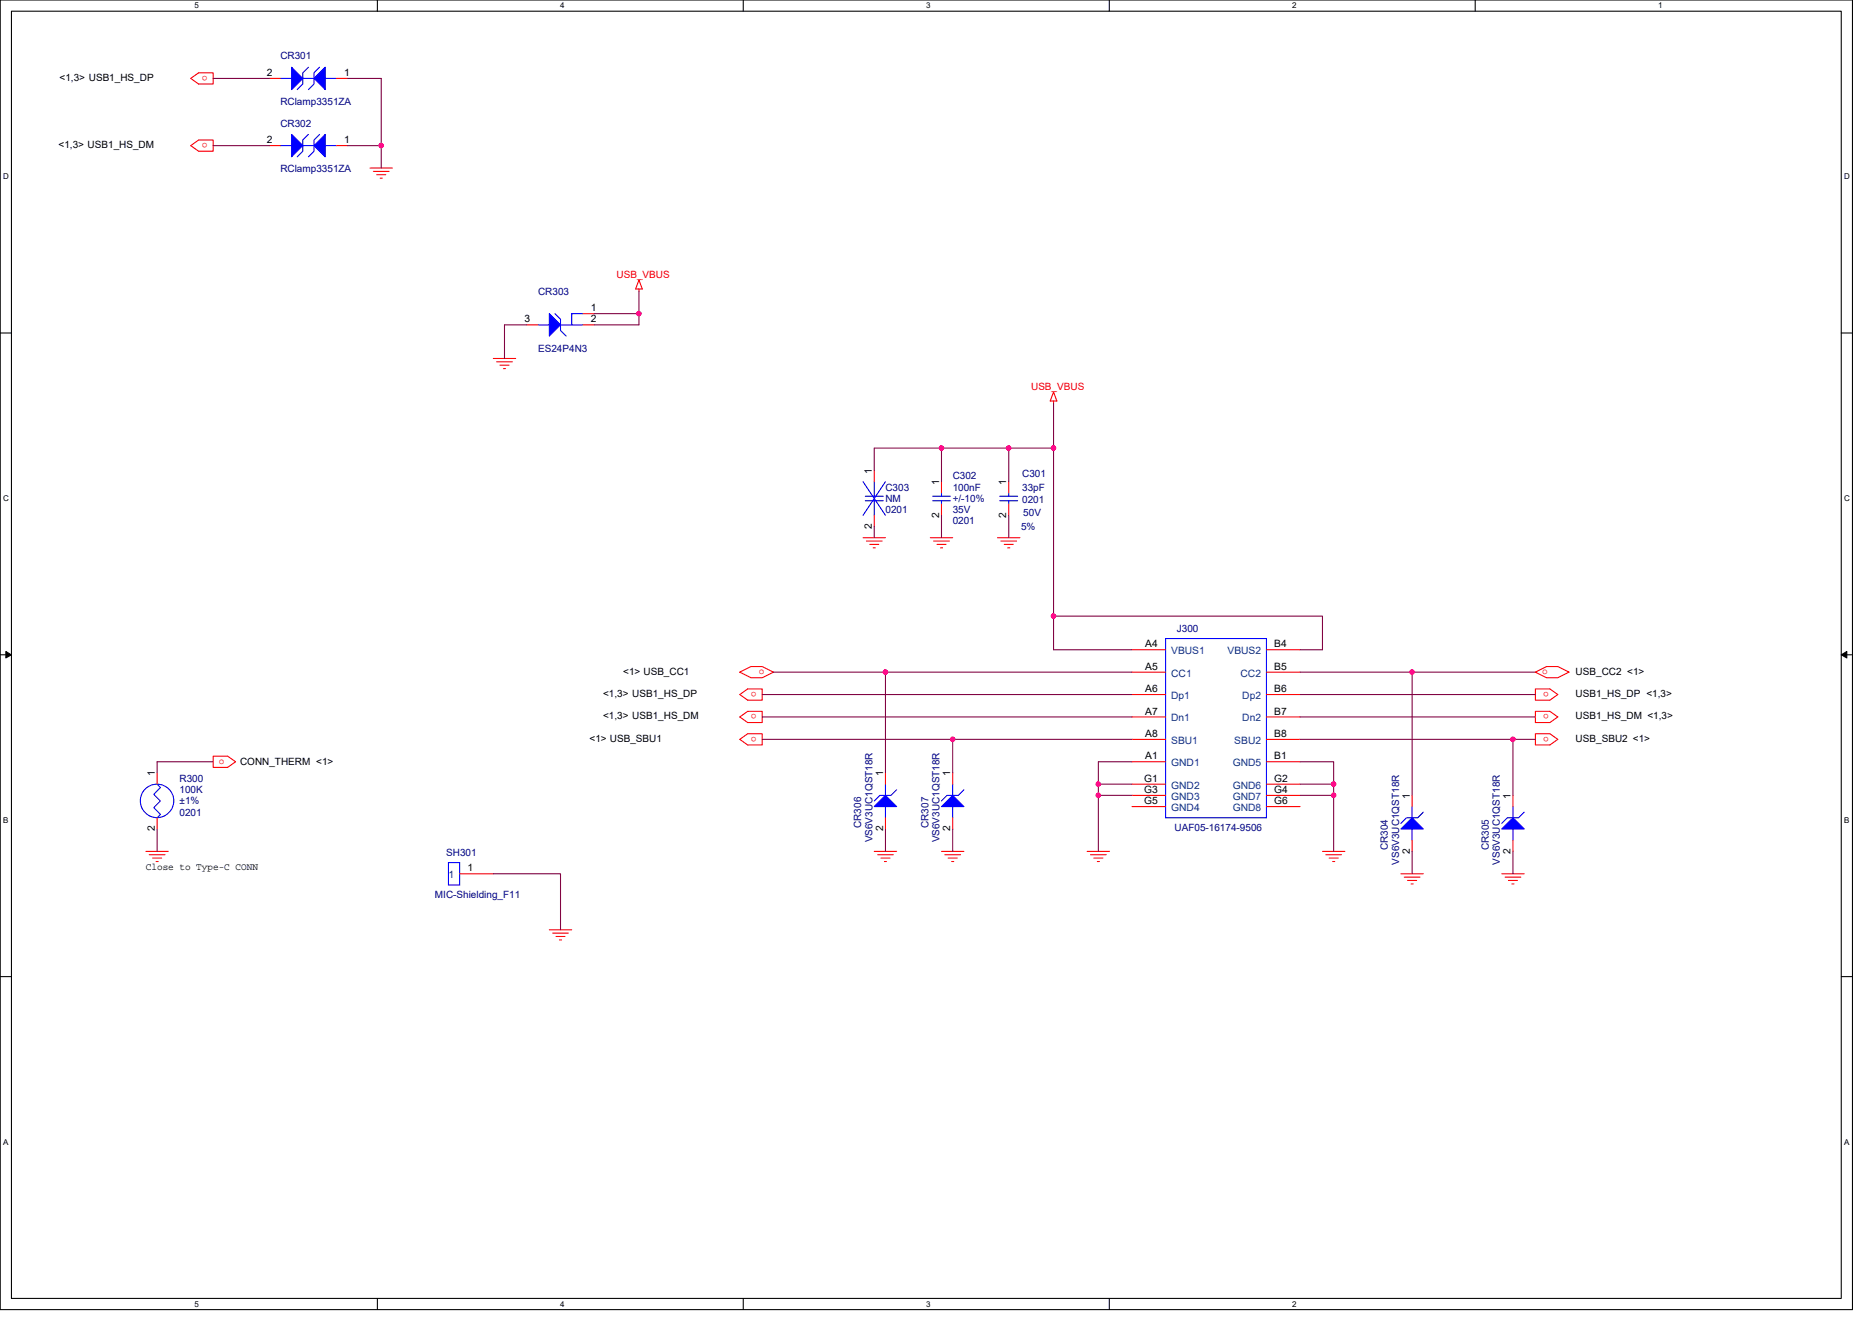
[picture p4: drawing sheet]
<svg xmlns="http://www.w3.org/2000/svg" width="297mm" height="210mm" viewBox="0 0 297 210" stroke-linecap="round" stroke-linejoin="round" font-family="sans-serif">
<path d="M0 0h293.9v207.9h-293.9zM1.8 1.8h290.4v204.3h-290.4z" fill="none" stroke="#000" stroke-width=".17"/>
<g fill="#fff">
<path d="M30.8 .2h.7v1.4h-.7z"/>
<path d="M30.8 206.3h.7v1.4h-.7z"/>
</g>
<path d="M59.9 0v1.8M59.9 206.1v1.8" fill="none" stroke="#000" stroke-width=".17"/>
<g fill="#fff">
<path d="M88.9 .2h.7v1.4h-.7z"/>
<path d="M88.9 206.3h.7v1.4h-.7z"/>
</g>
<path d="M117.9 0v1.8M117.9 206.1v1.8" fill="none" stroke="#000" stroke-width=".17"/>
<g fill="#fff">
<path d="M147 .2h.7v1.4h-.7z"/>
<path d="M147 206.3h.7v1.4h-.7z"/>
</g>
<path d="M176 0v1.8M176 206.1v1.8" fill="none" stroke="#000" stroke-width=".17"/>
<g fill="#fff">
<path d="M205 .2h.7v1.4h-.7z"/>
<path d="M205 206.3h.7v1.4h-.7z"/>
</g>
<path d="M234.1 0v1.8" fill="none" stroke="#000" stroke-width=".17"/>
<g fill="#fff">
<path d="M263.1 .2h.7v1.4h-.7z"/>
<path d="M.5 27.3h.9v1.4h-.9z"/>
<path d="M292.6 27.3h.9v1.4h-.9z"/>
<path d="M.5 78.4h.9v1.4h-.9z"/>
<path d="M292.6 78.4h.9v1.4h-.9z"/>
</g>
<path d="M0 52.9h1.8M292.2 52.9h1.7" fill="none" stroke="#000" stroke-width=".17"/>
<g fill="#fff">
<path d="M.5 129.5h.8v1.4h-.8z"/>
<path d="M292.6 129.5h.9v1.4h-.9z"/>
</g>
<path d="M0 103.9h1.8M292.2 103.9h1.7" fill="none" stroke="#000" stroke-width=".17"/>
<path d="M.9 103.4l.9 .5-.9 .5zM292.2 103.9l.8-.5v1z" fill="#000" stroke="#000" stroke-width=".16"/>
<g fill="#fff">
<path d="M.5 180.5h.8v1.4h-.8z"/>
<path d="M292.6 180.5h.9v1.4h-.9z"/>
</g>
<path d="M0 155h1.8M292.2 155h1.7" fill="none" stroke="#000" stroke-width=".17"/>
<g fill="none" stroke="#f00" stroke-width=".17">
<path d="M30.3 12.4l1.2-.8h2.3v1.7h-2.3zM42.7 12.4h1.8M53.4 12.4h1.8M30.3 23.1l1.2-.9h2.3v1.8h-2.3zM42.7 23.1h1.8M53.4 23.1h1.8M58.7 26.7h3.6M59.2 27.2h2.5M59.8 27.7h1.4M60.3 28.3h.4M78.3 56.9h3.5M78.8 57.4h2.5"/>
<path d="M79.3 58h1.5M79.9 58.5h.3M83.6 51.6h1.8M92.5 51.6h1.8M92.5 49.8h1.8M101.4 44.4l.5 1.5h-1zM101.4 45.9v.3M138.7 74.7v1.8M149.4 76.5v1.7M160.1 76.5v1.7M167.2 62.2l.5 1.4h-1.1zM167.2 63.6v.4"/>
<path d="M136.9 85.3h3.6M137.5 85.9h2.5M138 86.4h1.4M138.6 87h.3M138.7 81.8v1.8M147.6 85.3h3.6M148.1 85.9h2.5M148.7 86.4h1.4M149.2 87h.4M149.4 80v1.8M158.3 85.3h3.5M158.8 85.9h2.5"/>
<path d="M159.3 86.4h1.5M159.9 87h.3M160.1 80v1.8M117.4 117.3l1.2-.8h2.3v1.7h-2.3zM117.4 113.8l1.2-.9h2.3v1.8h-2.3zM117.4 110.2l1.2-.9h2.3v1.8h-2.3zM117.4 106.7l1.8-.9h1.7l1.8 .9-1.8 .9h-1.7zM179.6 103.1h5.4M179.6 106.7h5.4M179.6 110.2h5.4M179.6 113.8h5.4M179.6 117.3h5.4"/>
<path d="M201 103.1h5.3M201 106.7h5.3M201 110.2h5.3M201 113.8h5.3M201 117.3h5.3M243.6 106.7l1.8-.9h1.8l1.8 .9-1.8 .9h-1.8zM243.6 112.9h2.3l1.3 .9-1.3 .9h-2.3zM243.6 109.3h2.3l1.3 .9-1.3 .9h-2.3zM243.6 116.5h2.3l1.3 .8-1.3 .9h-2.3zM23.2 135.1h3.5M23.7 135.7h2.5M24.2 136.2h1.5"/>
<path d="M24.8 136.7h.3M24.9 122.7v1.8M24.9 129.8v1.8M33.8 120h2.3l1.3 .9-1.3 .9h-2.3zM72.9 138.7h5.4M138.7 135.1h3.6M139.3 135.7h2.4M139.8 136.2h1.4M140.3 136.7h.4M140.5 129.8v1.8M140.5 122.7v1.8M149.4 135.1h3.5"/>
<path d="M149.9 135.7h2.5M150.4 136.2h1.5M151 136.7h.3M151.2 129.8v1.8M151.2 122.7v1.8M172.5 135.1h3.6M173 135.7h2.5M173.6 136.2h1.4M174.1 136.7h.4M179.6 120.9h5.4M179.6 124.5h5.4M179.6 126.2h5.4"/>
<path d="M179.6 128h5.4M201 120.9h5.3M201 124.5h5.3M201 126.2h5.3M201 128h5.3M209.8 135.1h3.6M210.4 135.7h2.5M210.9 136.2h1.4M211.5 136.7h.3M222.3 138.7h3.5M222.8 139.2h2.5M223.3 139.7h1.5"/>
<path d="M224.1 133.3v1.8M224.1 126.2v1.8M238.3 138.7h3.5M238.8 139.2h2.5M239.3 139.7h1.5M240.1 133.3v1.8M240.1 126.2v1.8M87.2 147.6h3.5M87.7 148.1h2.5M88.2 148.6h1.5M88.8 149.2h.3M223.9 140.3h.3"/>
<path d="M239.9 140.3h.3"/>
</g>
<g fill="#00f" stroke="#00f" stroke-width=".17">
<path d="M51.6 10.7v3.5l-1.8-1.8z" fill-rule="evenodd"/>
<path d="M46.3 10.7l1.7 1.7-1.7 1.8z" fill-rule="evenodd"/>
<path d="M151.2 126.2l1.7 1.8h-3.5z" fill-rule="evenodd"/>
<path d="M240.1 129.8l1.7 1.8h-3.5z" fill-rule="evenodd"/>
<path d="M51.6 21.3v3.6l-1.8-1.8z" fill-rule="evenodd"/>
<path d="M46.3 21.3l1.7 1.8-1.7 1.8z" fill-rule="evenodd"/>
<path d="M222.3 131.6l1.8-1.8 1.7 1.8z" fill-rule="evenodd"/>
<path d="M87.2 49.8l1.7 1.8-1.7 1.7z" fill-rule="evenodd"/>
<path d="M140.5 126.2l1.8 1.8h-3.6z" fill-rule="evenodd"/>
</g>
<g fill="none" stroke="#00f" stroke-width=".17">
<path d="M44.5 12.4h1.8M48 12.4h1.8M48.9 10.7l-.9 .9v1.7l-.8 .9M50.7 10.7l-.9 .9v1.7l-.9 .9M51.6 12.4h1.8M44.5 23.1h1.8M48 23.1h1.8M48.9 21.3l-.9 .9v1.8l-.8 .9M50.7 21.3l-.9 .9v1.8l-.9 .9M51.6 23.1h1.8M85.4 51.6h1.8M88.1 49.8l.8 .9v1.8l.9 .8"/>
<path d="M88.9 51.6h1.8M90.7 51.6h1.8M92.5 49.8h-1.8v1.8M136.9 76.5l3.6 5.3M137.3 78.8h2.8M137.3 79.5h2.8M138.7 76.5v2.3M138.7 79.5v2.3M140.5 76.5l-3.6 5.3M148 78.8h2.8M148 79.5h2.8M149.4 78.2v.6"/>
<path d="M149.4 79.5v.5M158.6 78.8h2.9M158.6 79.5h2.9M160.1 78.2v.6M160.1 79.5v.5M185 101.3h16v28.5h-16zM24.9 124.5l.6 .5-1.1 1.1 1.1 1-1.1 1.1 1.1 1.1-.6 .5M71.2 136.9h1.7v3.6h-1.7zM140.5 128v1.8M140.5 124.5v1.7M142.3 125.3l-.9 .9h-1.8l-.9 .9M151.2 128v1.8"/>
<path d="M151.2 124.5v1.7M152.9 125.3l-.8 .9h-1.8l-.9 .9M224.1 131.6v1.7M224.1 128v1.8M225.8 128.9l-.8 .9h-1.8l-.9 .9M240.1 131.6v1.7M240.1 128v1.8M241.8 128.9l-.8 .9h-1.8l-.9 .9"/>
<circle cx="24.9" cy="127.1" r="2.66"/>
</g>
<g fill="none" stroke="#800040" stroke-width=".17">
<path d="M33.8 12.4h8.9M55.2 12.4h5.3v10.7M33.8 23.1h8.9M55.2 23.1h5.3M60.5 23.1v3.6M83.6 51.6h-3.6v5.3M94.3 49.8h7.1M101.4 46.2v3.6M101.4 49.8v1.8h-7.1M149.4 71.1h10.7M149.4 71.1v5.4M149.4 71.1h-10.7v3.6"/>
<path d="M160.1 71.1h7.1M160.1 71.1v5.4M167.2 64v7.1M167.2 71.1v26.7M138.7 83.6v1.7M149.4 81.8v3.5M160.1 81.8v3.5M167.2 97.8v5.3h12.4M167.2 97.8h42.6v5.3h-3.5M120.9 117.3h30.3v5.4M120.9 110.2h58.7M120.9 113.8h58.7"/>
<path d="M122.7 106.7h17.8M140.5 106.7v16M140.5 106.7h39.1M151.2 117.3h28.4M206.3 117.3h33.8M206.3 110.2h37.3M206.3 113.8h37.3M206.3 106.7h17.8M240.1 117.3v8.9M240.1 117.3h3.5M243.6 106.7h-19.5v19.5M24.9 131.6v3.5"/>
<path d="M33.8 120.9h-8.9v1.8M78.3 138.7h10.6v8.9M140.5 131.6v3.5M151.2 131.6v3.5M174.3 124.5h5.3M174.3 124.5v1.7M179.6 120.9h-5.3v3.6M179.6 126.2h-5.3v8.9M206.3 120.9h5.3v3.6M206.3 124.5h5.3M206.3 126.2h5.3M211.6 124.5v1.7"/>
<path d="M211.6 126.2v8.9M224.1 135.1v3.6M240.1 135.1v3.6"/>
</g>
<g fill="#f0f" stroke="#f0f" stroke-width=".17">
<circle cx="167.2" cy="97.8" r=".35"/>
<circle cx="167.2" cy="71.1" r=".35"/>
<circle cx="160" cy="71.1" r=".35"/>
<circle cx="60.5" cy="23.1" r=".35"/>
<circle cx="151.2" cy="117.3" r=".35"/>
<circle cx="140.5" cy="106.7" r=".35"/>
<circle cx="240.1" cy="117.3" r=".35"/>
<circle cx="224.1" cy="106.7" r=".35"/>
<circle cx="174.3" cy="124.4" r=".35"/>
<circle cx="174.3" cy="126.2" r=".35"/>
<circle cx="211.6" cy="124.4" r=".35"/>
<circle cx="211.6" cy="126.2" r=".35"/>
<circle cx="149.4" cy="71.1" r=".35"/>
<circle cx="101.4" cy="49.8" r=".35"/>
</g>
<g font-size="1.6" fill="#000080">
<text x="44.5" y="9.4">CR301</text>
<text x="44.5" y="16.7">RClamp3351ZA</text>
<text x="44.5" y="20.1">CR302</text>
<text x="44.5" y="27.4">RClamp3351ZA</text>
<text x="85.4" y="46.8">CR303</text>
<text x="85.4" y="55.8">ES24P4N3</text>
<text x="140.5" y="77.9">C303</text>
<text x="151.2" y="76.1">C302</text>
<text x="151.2" y="77.9">100nF</text>
<text x="162.2" y="75.7">C301</text>
<text x="162.2" y="77.9">33pF</text>
<text x="140.5" y="79.7">NM</text>
<text x="140.5" y="81.4">0201</text>
<text x="151.2" y="83.2">0201</text>
<text x="151.2" y="81.4">35V</text>
<text x="151.2" y="79.7">+/-10%</text>
<text x="162.2" y="79.8">0201</text>
<text x="162.4" y="82">50V</text>
<text x="162" y="84.1">5%</text>
<text x="186.7" y="100.3">J300</text>
<text x="28.5" y="124.1">R300</text>
<text x="28.5" y="125.9">100K</text>
<text x="28.5" y="127.7">±1%</text>
<text x="28.5" y="129.4">0201</text>
<text x="136.6" y="131.4" transform="rotate(-90 136.6 131.4)">CR306</text>
<text x="147.3" y="131.4" transform="rotate(-90 147.3 131.4)">CR307</text>
<text x="186.4" y="131.9">UAF05-16174-9506</text>
<text x="70.8" y="135.8">SH301</text>
<text x="138.4" y="133.7" transform="rotate(-90 138.4 133.7)">VS6V3UC1QST18R</text>
<text x="149.1" y="133.7" transform="rotate(-90 149.1 133.7)">VS6V3UC1QST18R</text>
<text x="220.2" y="135" transform="rotate(-90 220.2 135)">CR304</text>
<text x="222" y="137.3" transform="rotate(-90 222 137.3)">VS6V3UC1QST18R</text>
<text x="236.2" y="135" transform="rotate(-90 236.2 135)">CR305</text>
<text x="238" y="137.3" transform="rotate(-90 238 137.3)">VS6V3UC1QST18R</text>
<text x="69" y="142.6">MIC-Shielding_F11</text>
</g>
<g font-size="1.6">
<text x="9.5" y="12.8">&lt;1,3&gt; USB1_HS_DP</text>
<text x="42.4" y="12.1">2</text>
<text x="54.6" y="12.1">1</text>
<text x="9.3" y="23.5">&lt;1,3&gt; USB1_HS_DM</text>
<text x="42.4" y="22.7">2</text>
<text x="54.6" y="22.7">1</text>
<text x="83.2" y="51.2">3</text>
<text x="93.7" y="51.2">2</text>
<text x="93.7" y="49.4">1</text>
<text x="138.3" y="75.2" transform="rotate(-90 138.3 75.2)">1</text>
<text x="149" y="77" transform="rotate(-90 149 77)">1</text>
<text x="159.7" y="77" transform="rotate(-90 159.7 77)">1</text>
<text x="138.3" y="83.9" transform="rotate(-90 138.3 83.9)">2</text>
<text x="149" y="82.2" transform="rotate(-90 149 82.2)">2</text>
<text x="159.7" y="82.2" transform="rotate(-90 159.7 82.2)">2</text>
<text x="98.9" y="107.2">&lt;1&gt; USB_CC1</text>
<text x="181.7" y="102.7">A4</text>
<text x="181.7" y="106.3">A5</text>
<text x="202.2" y="102.7">B4</text>
<text x="202.2" y="106.3">B5</text>
<text x="250" y="107.2">USB_CC2 &lt;1&gt;</text>
<text x="95.7" y="110.6">&lt;1,3&gt; USB1_HS_DP</text>
<text x="181.7" y="109.9">A6</text>
<text x="181.7" y="113.4">A7</text>
<text x="202.2" y="109.9">B6</text>
<text x="202.2" y="113.4">B7</text>
<text x="250" y="110.6">USB1_HS_DP &lt;1,3&gt;</text>
<text x="93.6" y="117.7">&lt;1&gt; USB_SBU1</text>
<text x="95.7" y="114.2">&lt;1,3&gt; USB1_HS_DM</text>
<text x="181.7" y="117">A8</text>
<text x="202.2" y="117">B8</text>
<text x="250" y="114.2">USB1_HS_DM &lt;1,3&gt;</text>
<text x="250" y="117.7">USB_SBU2 &lt;1&gt;</text>
<text x="24.6" y="123.2" transform="rotate(-90 24.6 123.2)">1</text>
<text x="38.1" y="121.4">CONN_THERM &lt;1&gt;</text>
<text x="140.1" y="123.2" transform="rotate(-90 140.1 123.2)">1</text>
<text x="150.8" y="123.2" transform="rotate(-90 150.8 123.2)">1</text>
<text x="181.6" y="124.1">G1</text>
<text x="181.6" y="125.9">G3</text>
<text x="181.7" y="120.5">A1</text>
<text x="202.2" y="120.5">B1</text>
<text x="202.2" y="124.1">G2</text>
<text x="202.2" y="125.9">G4</text>
<text x="24.6" y="132" transform="rotate(-90 24.6 132)">2</text>
<text x="140.1" y="132" transform="rotate(-90 140.1 132)">2</text>
<text x="150.8" y="132" transform="rotate(-90 150.8 132)">2</text>
<text x="181.6" y="127.6">G5</text>
<text x="202.2" y="127.6">G6</text>
<text x="223.7" y="126.8" transform="rotate(-90 223.7 126.8)">1</text>
<text x="239.7" y="126.8" transform="rotate(-90 239.7 126.8)">1</text>
<text x="223.7" y="135.5" transform="rotate(-90 223.7 135.5)">2</text>
<text x="239.7" y="135.5" transform="rotate(-90 239.7 135.5)">2</text>
<text x="23.2" y="138.2">Close to Type-C CONN</text>
<text x="74.2" y="138.3">1</text>
</g>
<g font-size="1.6" fill="#f00">
<text x="32.9" y="12" transform="rotate(180 32.9 12)">o</text>
<text x="32.9" y="22.7" transform="rotate(180 32.9 22.7)">o</text>
<text x="97.8" y="44.1">USB_VBUS</text>
<text x="163.6" y="61.9">USB_VBUS</text>
<text x="120.4" y="107">o</text>
<text x="244.7" y="107">o</text>
<text x="120.1" y="113.4" transform="rotate(180 120.1 113.4)">o</text>
<text x="120.1" y="109.8" transform="rotate(180 120.1 109.8)">o</text>
<text x="245.8" y="113.4" transform="rotate(180 245.8 113.4)">o</text>
<text x="245.8" y="109.8" transform="rotate(180 245.8 109.8)">o</text>
<text x="120.1" y="116.9" transform="rotate(180 120.1 116.9)">o</text>
<text x="245.8" y="116.9" transform="rotate(180 245.8 116.9)">o</text>
<text x="34.7" y="121.3">o</text>
</g>
<g font-size="1.6" fill="#004080">
<text x="185.8" y="103.8">VBUS1</text>
<text x="185.8" y="107.4">CC1</text>
<text x="194.8" y="103.8">VBUS2</text>
<text x="196.8" y="107.4">CC2</text>
<text x="185.8" y="111">Dp1</text>
<text x="197.1" y="111">Dp2</text>
<text x="185.8" y="114.5">Dn1</text>
<text x="185.8" y="118.1">SBU1</text>
<text x="195.9" y="118.1">SBU2</text>
<text x="197.1" y="114.5">Dn2</text>
<text x="185.8" y="121.6">GND1</text>
<text x="185.8" y="125.2">GND2</text>
<text x="195.6" y="121.6">GND5</text>
<text x="195.6" y="125.2">GND6</text>
<text x="185.8" y="127">GND3</text>
<text x="185.8" y="128.7">GND4</text>
<text x="195.6" y="127">GND7</text>
<text x="195.6" y="128.7">GND8</text>
<text x="71.2" y="139.4">1</text>
</g>
<g font-size="1.3">
<text x="30.8" y="1.3">5</text>
<text x="88.9" y="1.3">4</text>
<text x="147" y="1.3">3</text>
<text x="205" y="1.3">2</text>
<text x="263.1" y="1.3">1</text>
<text x=".5" y="28.4">D</text>
<text x="292.6" y="28.4">D</text>
<text x=".5" y="79.5">C</text>
<text x="292.6" y="79.5">C</text>
<text x=".5" y="130.6">B</text>
<text x="292.6" y="130.6">B</text>
<text x=".5" y="181.7">A</text>
<text x="292.6" y="181.7">A</text>
<text x="30.8" y="207.4">5</text>
<text x="88.9" y="207.4">4</text>
<text x="147" y="207.4">3</text>
<text x="205" y="207.4">2</text>
</g>
</svg>
